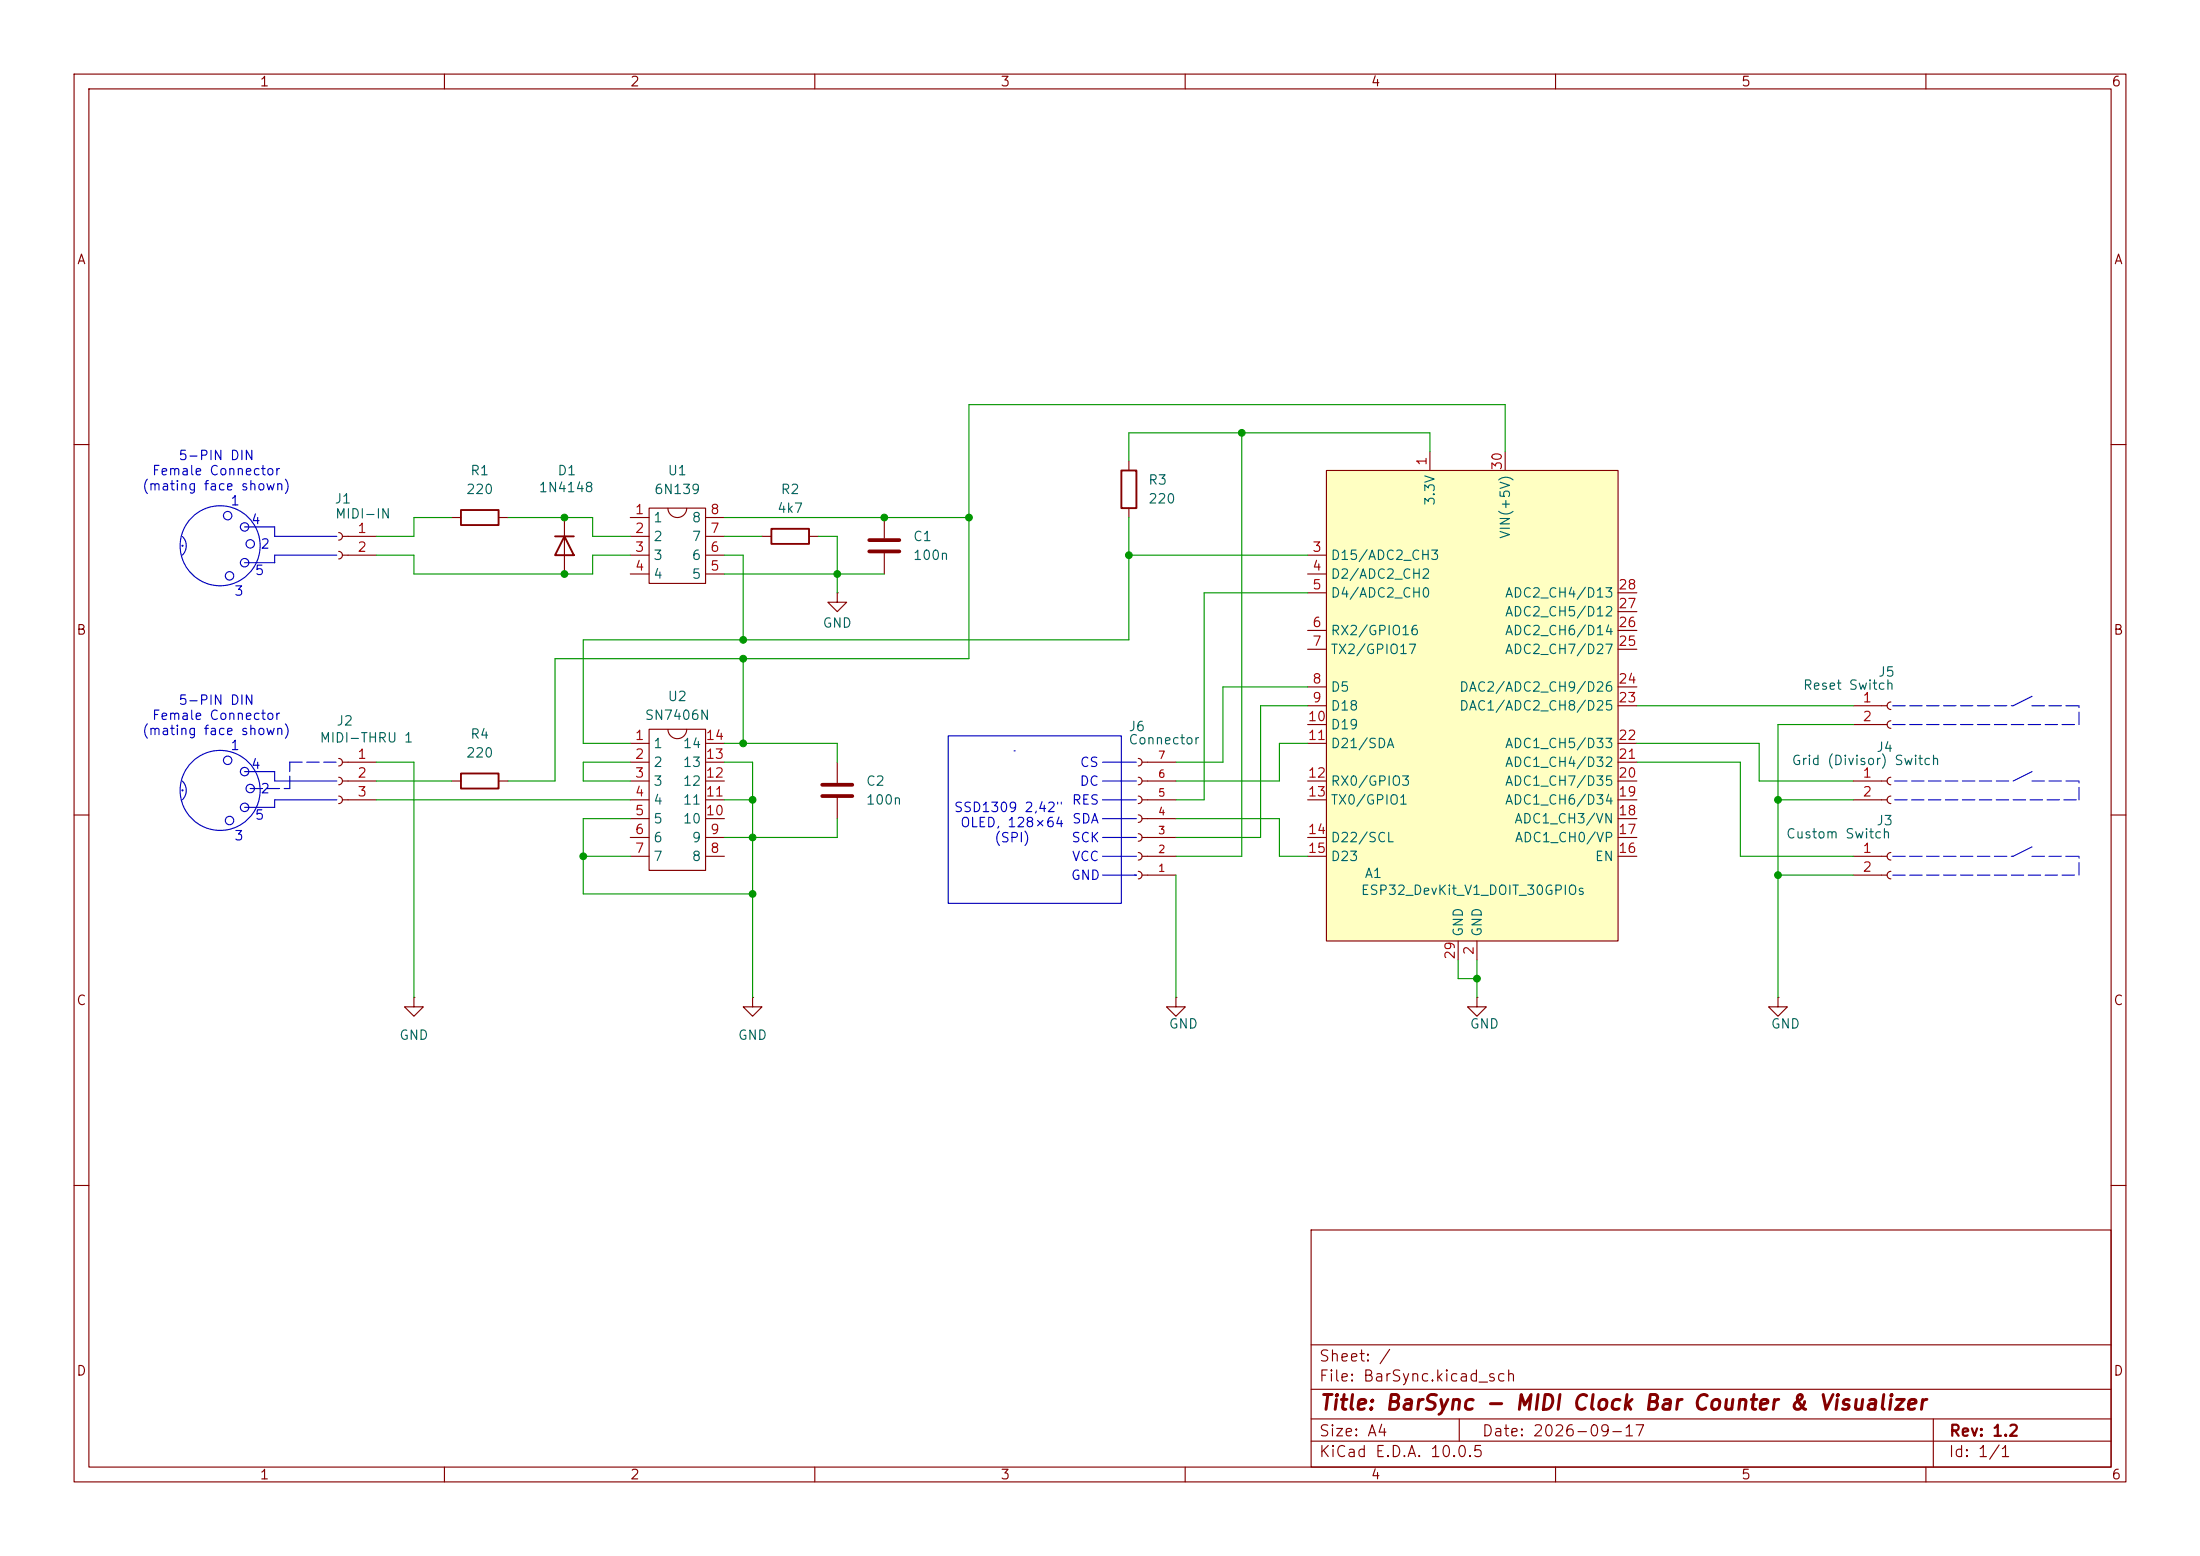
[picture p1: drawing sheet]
<svg xmlns="http://www.w3.org/2000/svg" width="297mm" height="210mm" viewBox="0 0 297 210" stroke-linecap="round" stroke-linejoin="round" font-family="sans-serif">
<g fill="none" stroke="#840000" stroke-width=".15">
<path d="M10 10h277v190h-277zM12 12h273v186h-273zM60 10v2M110 10v2M160 10v2M210 10v2M260 10v2M10 60h2M119.4 69.9v2.7M119.4 74.7v2.8M285 60h2M10 110h2"/>
<path d="M113 102.9v2.8M113 107.7v2.8M285 110h2M101.6 134.6v1.3h1.3l-1.3 1.3-1.3-1.3h1.3M101.6 134.6h.1M10 160h2M177 166h108v32h-108zM285 160h2M60 198v2M110 198v2M160 198v2M177 194.5h108"/>
<path d="M177 191.5h108M177 187.5h108M177 181.5h108M197 191.5v3M210 198v2M260 198v2M261 191.5v6.5"/>
</g>
<path d="M117.3 72.9h4.1M117.3 74.4h4.1M111 105.9h4.1M111 107.4h4.1" fill="none" stroke="#840000" stroke-width=".51"/>
<path d="M179.1 63.5h39.3v63.5h-39.3z" fill="#ffffc2"/>
<g fill="none" stroke="#840000" stroke-width=".15">
<path d="M45.7 71.9a.51 .51 0 0 1 .5 .5 .51 .51 0 0 1-.5 .5M45.7 74.4a.51 .51 0 0 1 .5 .5 .51 .51 0 0 1-.5 .5M46.2 74.9h4.6M46.2 72.4h4.6M61 69.9h1.2M67.3 69.9h1.3M76.2 69.9v7.6M85.1 74.9h2.5M85.1 77.5h2.5M85.1 69.9h2.5M85.1 72.4h2.5M87.6 68.6h7.6v10.1h-7.6z"/>
<path d="M90.2 68.6a1.27 1.27 0 0 0 1.2 1.3 1.27 1.27 0 0 0 1.3-1.3M95.2 74.9h2.6M95.2 77.5h2.6M95.2 69.9h2.6M95.2 72.4h2.6M102.9 72.4h1.2M109.2 72.4h1.3M152.4 62.2v1.3M152.4 68.6v1.3M176.5 74.9h2.6M176.5 77.5h2.6M179.1 63.5h39.3v63.5h-39.3z"/>
<path d="M193 61v2.5M203.2 61v2.5M87.6 98.4h7.6v19.1h-7.6zM90.2 98.4a1.27 1.27 0 0 0 1.2 1.3 1.27 1.27 0 0 0 1.3-1.3M113 80v1.3h1.3l-1.3 1.3-1.2-1.3h1.2M113 80h.1M176.5 80h2.6M176.5 85.1h2.6M176.5 87.6h2.6M176.5 92.7h2.6M176.5 95.3h2.6M176.5 97.8h2.6"/>
<path d="M218.4 80h2.6M218.4 85.1h2.6M218.4 87.6h2.6M218.4 92.7h2.6M218.4 95.3h2.6M218.4 82.6h2.6M250.2 95.3h4.6M250.2 97.8h4.6M255.3 94.7a.51 .51 0 0 0-.5 .6 .51 .51 0 0 0 .5 .5M255.3 97.3a.51 .51 0 0 0-.5 .5 .51 .51 0 0 0 .5 .5M45.7 102.4a.51 .51 0 0 1 .5 .5 .51 .51 0 0 1-.5 .5M45.7 104.9a.51 .51 0 0 1 .5 .5 .51 .51 0 0 1-.5 .5"/>
<path d="M45.7 107.4a.51 .51 0 0 1 .5 .6 .51 .51 0 0 1-.5 .5M46.2 105.4h4.6M46.2 108h4.6M46.2 102.9h4.6M61 105.4h1.2M67.3 105.4h1.3M85.1 100.3h2.5M85.1 105.4h2.5M85.1 108h2.5M85.1 113h2.5M85.1 115.6h2.5M85.1 110.5h2.5"/>
<path d="M85.1 102.9h2.5M95.2 100.3h2.6M95.2 105.4h2.6M95.2 108h2.6M95.2 113h2.6M95.2 115.6h2.6M95.2 110.5h2.6M95.2 102.9h2.6M153.7 117.6a.51 .51 0 0 1 .5 .5 .51 .51 0 0 1-.5 .5M153.7 115.1a.51 .51 0 0 1 .5 .5 .51 .51 0 0 1-.5 .5M153.7 112.5a.51 .51 0 0 1 .5 .5 .51 .51 0 0 1-.5 .5M153.7 110a.51 .51 0 0 1 .5 .5 .51 .51 0 0 1-.5 .5"/>
<path d="M153.7 107.4a.51 .51 0 0 1 .5 .6 .51 .51 0 0 1-.5 .5M153.7 104.9a.51 .51 0 0 1 .5 .5 .51 .51 0 0 1-.5 .5M153.7 102.4a.51 .51 0 0 1 .5 .5 .51 .51 0 0 1-.5 .5M154.2 105.4h4.5M154.2 108h4.5M154.2 113h4.5M154.2 115.6h4.5M154.2 110.5h4.5M154.2 102.9h4.5M154.2 118.1h4.5M176.5 100.3h2.6M176.5 105.4h2.6"/>
<path d="M176.5 108h2.6M176.5 113h2.6M176.5 115.6h2.6M218.4 100.3h2.6M218.4 105.4h2.6M218.4 108h2.6M218.4 113h2.6M218.4 115.6h2.6M218.4 110.5h2.6M218.4 102.9h2.6M250.2 105.4h4.6M250.2 108h4.6"/>
<path d="M250.2 115.6h4.6M250.2 118.1h4.6M255.3 104.9a.51 .51 0 0 0-.5 .5 .51 .51 0 0 0 .5 .5M255.3 107.4a.51 .51 0 0 0-.5 .6 .51 .51 0 0 0 .5 .5M255.3 115.1a.51 .51 0 0 0-.5 .5 .51 .51 0 0 0 .5 .5M255.3 117.6a.51 .51 0 0 0-.5 .5 .51 .51 0 0 0 .5 .5M55.9 134.6v1.3h1.2l-1.2 1.3-1.3-1.3h1.3M55.9 134.6h.1M158.7 134.6v1.3h1.3l-1.3 1.3-1.2-1.3h1.2M158.7 134.6h.1M196.8 127v2.5M199.4 134.6v1.3h1.3l-1.3 1.3-1.3-1.3h1.3"/>
<path d="M199.4 134.6h.1M199.4 127v2.5M240 134.6v1.3h1.3l-1.3 1.3-1.2-1.3h1.2M240 134.6h.1"/>
</g>
<path d="M62.2 68.8h5.1v2.1h-5.1zM74.9 72.4h2.6M76.2 72.4l1.3 2.5h-2.6zM104.1 71.4h5.1v2h-5.1zM151.4 63.5h2v5.1h-2zM62.2 104.4h5.1v2h-5.1z" fill="none" stroke="#840000" stroke-width=".25"/>
<g fill="none" stroke="#0000c2" stroke-width=".15" stroke-dasharray="1.7 .6">
<path d="M255.5 95.3h16.3M255.5 97.8h25.2M274.3 95.3h6.4M280.7 97.8v-2.5M33.8 106.4h5.3M39.1 106.4v-3.5M39.1 102.9h6.4M255.5 115.6h16.3M255.5 118.1h25.2M255.8 108h24.9M255.8 105.4h16M274.3 115.6h6.4"/>
<path d="M274.3 105.4h6.4M280.7 118.1v-2.5M280.7 108v-2.6"/>
</g>
<g fill="none" stroke="#0000c2" stroke-width=".15">
<path d="M24.6 72.4a1.78 1.78 0 0 1 0 2.5M33 71.1h4.1v1.3h8.4M45.5 74.9h-8.4v1h-4.1M128 99.3h23.4v22.6h-23.4zM274.3 94l-2.5 1.3M24.6 105.4a1.78 1.78 0 0 1 0 2.5M33 104.1h4.1v1.3h8.4M45.5 108h-8.4v1h-4.1M136.9 101.3h.1M148.8 105.4h4.6M148.8 113h4.6M148.8 118.1h4.6"/>
<path d="M148.8 110.5h4.6M148.8 115.6h4.6M148.8 108h4.6M148.8 102.9h4.6M274.3 104.1l-2.5 1.3M274.3 114.3l-2.5 1.3"/>
<circle cx="29.7" cy="73.7" r="5.4"/>
<circle cx="30.7" cy="69.6" r=".57"/>
<circle cx="31" cy="77.7" r=".57"/>
<circle cx="33" cy="71.1" r=".57"/>
<circle cx="33" cy="75.9" r=".57"/>
<circle cx="33.8" cy="73.4" r=".57"/>
<circle cx="29.7" cy="106.7" r="5.4"/>
<circle cx="30.7" cy="102.6" r=".57"/>
<circle cx="31" cy="110.7" r=".57"/>
<circle cx="33" cy="104.1" r=".57"/>
<circle cx="33" cy="109" r=".57"/>
<circle cx="33.8" cy="106.4" r=".57"/>
</g>
<g fill="none" stroke="#009600" stroke-width=".15">
<path d="M167.6 58.4v57.2h-8.9M50.8 74.9h5.1v2.6h24.1v-2.6h5.1M61 69.9h-5.1v2.5h-5.1M68.6 69.9h11.4v2.5h5.1M97.8 74.9h2.5v11.5M97.8 77.5h21.6M97.8 72.4h5.1M97.8 69.9h33M110.5 72.4h2.5v7.6M152.4 69.9v16.5h-73.7v13.9h6.4M152.4 74.9h24.1M193 61v-2.6h-40.6v3.8"/>
<path d="M203.2 61v-6.4h-72.4v34.3h-55.9v16.5h-6.3M100.3 88.9v11.4M176.5 95.3h-6.3v17.7h-11.5M176.5 92.7h-11.4v10.2h-6.4M176.5 80h-13.9v28h-3.9M221 95.3h29.2M250.2 97.8h-10.2v36.8M50.8 102.9h5.1v31.7M50.8 108h34.3M50.8 105.4h10.2M78.7 115.6h6.4M85.1 110.5h-6.4v10.2h22.9"/>
<path d="M85.1 102.9h-6.4v2.5h6.4M97.8 100.3h15.2v2.6M97.8 102.9h3.8v31.7M97.8 108h3.8M113 110.5v2.5h-15.2M158.7 110.5h14v5.1h3.8M158.7 118.1v16.5M176.5 100.3h-3.8v5.1h-14M221 100.3h16.5v5.1h12.7M221 102.9h13.9v12.7h15.3M240 108h10.2M240 118.1h10.2"/>
<path d="M196.8 129.5v2.6h2.6M199.4 129.5v5.1"/>
</g>
<g fill="#0000c2" stroke="#0000c2" stroke-width=".14">
<circle cx="24.6" cy="106.7" r=".08"/>
<circle cx="24.6" cy="73.7" r=".08"/>
</g>
<g fill="#009600" stroke="#009600" stroke-width=".14">
<circle cx="76.2" cy="77.5" r=".46"/>
<circle cx="76.2" cy="69.9" r=".46"/>
<circle cx="100.3" cy="88.9" r=".46"/>
<circle cx="100.3" cy="86.4" r=".46"/>
<circle cx="113" cy="77.5" r=".46"/>
<circle cx="100.3" cy="100.3" r=".46"/>
<circle cx="78.7" cy="115.6" r=".46"/>
<circle cx="101.6" cy="108" r=".46"/>
<circle cx="101.6" cy="113" r=".46"/>
<circle cx="101.6" cy="120.7" r=".46"/>
<circle cx="240" cy="118.1" r=".46"/>
<circle cx="240" cy="108" r=".46"/>
<circle cx="199.4" cy="132.1" r=".46"/>
<circle cx="119.4" cy="69.9" r=".46"/>
<circle cx="130.8" cy="69.9" r=".46"/>
<circle cx="167.6" cy="58.4" r=".46"/>
<circle cx="152.4" cy="74.9" r=".46"/>
</g>
<text font-size="2" fill="#840000" x="178" y="190.8">Title: BarSync - MIDI Clock Bar Counter &amp; Visualizer</text>
<g font-size="1.5" fill="#840000">
<text x="178" y="184.1">Sheet: /</text>
<text x="178" y="186.8">File: BarSync.kicad_sch</text>
<text x="178" y="197">KiCad E.D.A. 10.0.5</text>
<text x="178" y="194.2">Size: A4</text>
<text x="200" y="194.2">Date: 2026-09-17</text>
<text x="263" y="197">Id: 1/1</text>
<text x="263" y="194.2">Rev: 1.2</text>
</g>
<g font-size="1.3" fill="#840000">
<text x="35" y="12">1</text>
<text x="85" y="12">2</text>
<text x="135" y="12">3</text>
<text x="185" y="12">4</text>
<text x="235" y="12">5</text>
<text x="285" y="12">6</text>
<text x="10.3" y="36">A</text>
<text x="285.3" y="36">A</text>
<text x="10.2" y="86">B</text>
<text x="285.2" y="86">B</text>
<text x="10.2" y="136">C</text>
<text x="285.2" y="136">C</text>
<text x="10.2" y="186">D</text>
<text x="285.2" y="186">D</text>
<text x="35" y="200">1</text>
<text x="85" y="200">2</text>
<text x="135" y="200">3</text>
<text x="185" y="200">4</text>
<text x="235" y="200">5</text>
<text x="285" y="200">6</text>
</g>
<g font-size="1.3" fill="#0000c2">
<text x="20.4" y="64.5">Female Connector</text>
<text x="24" y="62.4">5-PIN DIN</text>
<text x="19.1" y="66.5">(mating face shown)</text>
<text x="31" y="68.5">1</text>
<text x="33.8" y="71.1">4</text>
<text x="34.3" y="77.9">5</text>
<text x="35.1" y="74.4">2</text>
<text x="31.5" y="80.7">3</text>
<text x="24" y="95.4">5-PIN DIN</text>
<text x="19.1" y="99.5">(mating face shown)</text>
<text x="20.4" y="97.5">Female Connector</text>
<text x="31" y="101.6">1</text>
<text x="33.8" y="104.1">4</text>
<text x="35.1" y="107.4">2</text>
<text x="145.7" y="106.4">DC</text>
<text x="145.7" y="103.8">CS</text>
<text x="31.5" y="113.7">3</text>
<text x="34.3" y="110.9">5</text>
<text x="128.7" y="109.9">SSD1309 2,42&quot;</text>
<text x="129.5" y="112">OLED, 128×64</text>
<text x="144.6" y="114">SCK</text>
<text x="144.6" y="108.9">RES</text>
<text x="144.6" y="111.5">SDA</text>
<text x="134.1" y="114">(SPI)</text>
<text x="144.5" y="119.1">GND</text>
<text x="144.6" y="116.5">VCC</text>
</g>
<g font-size="1.3" fill="#006464">
<text x="63.4" y="64.5">R1</text>
<text x="75.2" y="64.5">D1</text>
<text x="90" y="64.5">U1</text>
<text x="154.9" y="65.7">R3</text>
<text x="45.1" y="68.3">J1</text>
<text x="45.2" y="70.3">MIDI-IN</text>
<text x="62.8" y="67">220</text>
<text x="72.6" y="66.7">1N4148</text>
<text x="88.1" y="70.8">1</text>
<text x="88.2" y="67">6N139</text>
<text x="93.3" y="70.8">8</text>
<text x="104.8" y="69.5">4k7</text>
<text x="105.3" y="67">R2</text>
<text x="154.9" y="68.3">220</text>
<text x="194" y="68.3" transform="rotate(-90 194 68.3)">3.3V</text>
<text x="88.1" y="73.4">2</text>
<text x="88.1" y="75.9">3</text>
<text x="93.3" y="75.9">6</text>
<text x="93.3" y="73.4">7</text>
<text x="123.2" y="73.4">C1</text>
<text x="123.2" y="75.9">100n</text>
<text x="179.6" y="75.9">D15/ADC2_CH3</text>
<text x="204.2" y="72.8" transform="rotate(-90 204.2 72.8)">VIN(+5V)</text>
<text x="88.1" y="78.4">4</text>
<text x="93.3" y="78.4">5</text>
<text x="179.6" y="78.4">D2/ADC2_CH2</text>
<text x="179.6" y="81">D4/ADC2_CH0</text>
<text x="203.1" y="83.5">ADC2_CH5/D12</text>
<text x="203.1" y="81">ADC2_CH4/D13</text>
<text x="111" y="85">GND</text>
<text x="179.6" y="86.1">RX2/GPIO16</text>
<text x="179.6" y="88.6">TX2/GPIO17</text>
<text x="203.1" y="88.6">ADC2_CH7/D27</text>
<text x="203.1" y="86.1">ADC2_CH6/D14</text>
<text x="90" y="94.9">U2</text>
<text x="179.6" y="93.7">D5</text>
<text x="196.9" y="93.7">DAC2/ADC2_CH9/D26</text>
<text x="243.3" y="93.4">Reset Switch</text>
<text x="253.5" y="91.6">J5</text>
<text x="43.1" y="100.5">MIDI-THRU 1</text>
<text x="45.3" y="98.2">J2</text>
<text x="63.4" y="100">R4</text>
<text x="87" y="97.5">SN7406N</text>
<text x="88.1" y="101.3">1</text>
<text x="92.1" y="101.3">14</text>
<text x="152.3" y="100.8">Connector</text>
<text x="152.3" y="99">J6</text>
<text x="179.6" y="96.2">D18</text>
<text x="179.6" y="98.8">D19</text>
<text x="179.6" y="101.3">D21/SDA</text>
<text x="196.9" y="96.2">DAC1/ADC2_CH8/D25</text>
<text x="203.1" y="101.3">ADC1_CH5/D33</text>
<text x="253.2" y="101.8">J4</text>
<text x="62.8" y="102.6">220</text>
<text x="88.1" y="103.8">2</text>
<text x="88.1" y="106.4">3</text>
<text x="92.1" y="106.4">12</text>
<text x="92.1" y="103.8">13</text>
<text x="116.8" y="106.4">C2</text>
<text x="179.6" y="106.4">RX0/GPIO3</text>
<text x="203.1" y="106.4">ADC1_CH7/D35</text>
<text x="203.1" y="103.8">ADC1_CH4/D32</text>
<text x="241.8" y="103.6">Grid (Divisor) Switch</text>
<text x="88.1" y="108.9">4</text>
<text x="88.1" y="111.5">5</text>
<text x="88.1" y="114">6</text>
<text x="92.1" y="111.5">10</text>
<text x="92.1" y="108.9">11</text>
<text x="93.3" y="114">9</text>
<text x="116.8" y="108.9">100n</text>
<text x="179.6" y="108.9">TX0/GPIO1</text>
<text x="179.6" y="114">D22/SCL</text>
<text x="203.1" y="108.9">ADC1_CH6/D34</text>
<text x="204.3" y="111.5">ADC1_CH3/VN</text>
<text x="204.4" y="114">ADC1_CH0/VP</text>
<text x="241" y="113.5">Custom Switch</text>
<text x="253.2" y="111.7">J3</text>
<text x="88.1" y="116.5">7</text>
<text x="93.3" y="116.5">8</text>
<text x="179.6" y="116.5">D23</text>
<text x="184.1" y="118.8">A1</text>
<text x="215.2" y="116.5">EN</text>
<text x="183.6" y="121.1">ESP32_DevKit_V1_DOIT_30GPIOs</text>
<text x="197.8" y="126.5" transform="rotate(-90 197.8 126.5)">GND</text>
<text x="200.4" y="126.5" transform="rotate(-90 200.4 126.5)">GND</text>
<text x="53.8" y="140.7">GND</text>
<text x="99.5" y="140.7">GND</text>
<text x="157.7" y="139.1">GND</text>
<text x="198.3" y="139.1">GND</text>
<text x="239" y="139.1">GND</text>
</g>
<g font-size="1.3" fill="#a90000">
<text x="192.9" y="63" transform="rotate(-90 192.9 63)">1</text>
<text x="203.1" y="63.6" transform="rotate(-90 203.1 63.6)">30</text>
<text x="85.6" y="69.7">1</text>
<text x="95.8" y="69.7">8</text>
<text x="48.2" y="72.3">1</text>
<text x="48.2" y="74.8">2</text>
<text x="85.6" y="72.3">2</text>
<text x="85.6" y="74.8">3</text>
<text x="85.6" y="77.3">4</text>
<text x="95.8" y="77.3">5</text>
<text x="95.8" y="74.8">6</text>
<text x="95.8" y="72.3">7</text>
<text x="177.1" y="74.8">3</text>
<text x="177.1" y="77.3">4</text>
<text x="177.1" y="79.9">5</text>
<text x="218.4" y="82.4">27</text>
<text x="218.4" y="79.9">28</text>
<text x="177.1" y="85">6</text>
<text x="177.1" y="87.5">7</text>
<text x="218.4" y="87.5">25</text>
<text x="218.4" y="85">26</text>
<text x="177.1" y="92.6">8</text>
<text x="177.1" y="95.1">9</text>
<text x="218.4" y="95.1">23</text>
<text x="218.4" y="92.6">24</text>
<text x="251.4" y="95.1">1</text>
<text x="85.6" y="100.2">1</text>
<text x="95.2" y="100.2">14</text>
<text x="176.5" y="97.7">10</text>
<text x="176.5" y="100.2">11</text>
<text x="218.4" y="100.2">22</text>
<text x="251.4" y="97.7">2</text>
<text x="48.2" y="102.7">1</text>
<text x="48.2" y="105.3">2</text>
<text x="48.2" y="107.8">3</text>
<text x="85.6" y="102.7">2</text>
<text x="85.6" y="105.3">3</text>
<text x="85.6" y="107.8">4</text>
<text x="95.2" y="107.8">11</text>
<text x="95.2" y="105.3">12</text>
<text x="95.2" y="102.7">13</text>
<text x="176.5" y="105.3">12</text>
<text x="176.5" y="107.8">13</text>
<text x="218.4" y="107.8">19</text>
<text x="218.4" y="105.3">20</text>
<text x="218.4" y="102.7">21</text>
<text x="251.4" y="105.3">1</text>
<text x="251.4" y="107.8">2</text>
<text x="85.6" y="110.4">5</text>
<text x="85.6" y="112.9">6</text>
<text x="95.2" y="110.4">10</text>
<text x="95.8" y="112.9">9</text>
<text x="176.5" y="112.9">14</text>
<text x="218.4" y="112.9">17</text>
<text x="218.4" y="110.4">18</text>
<text x="85.6" y="115.4">7</text>
<text x="95.8" y="115.4">8</text>
<text x="176.5" y="115.4">15</text>
<text x="218.4" y="115.4">16</text>
<text x="251.4" y="115.4">1</text>
<text x="251.4" y="118">2</text>
<text x="196.7" y="129.6" transform="rotate(-90 196.7 129.6)">29</text>
<text x="199.3" y="129" transform="rotate(-90 199.3 129)">2</text>
</g>
<g font-size="1" fill="#a90000">
<text x="156.3" y="107.8">5</text>
<text x="156.3" y="105.2">6</text>
<text x="156.3" y="102.7">7</text>
<text x="156.3" y="112.8">3</text>
<text x="156.3" y="110.3">4</text>
<text x="156.3" y="117.9">1</text>
<text x="156.3" y="115.4">2</text>
</g>
</svg>
